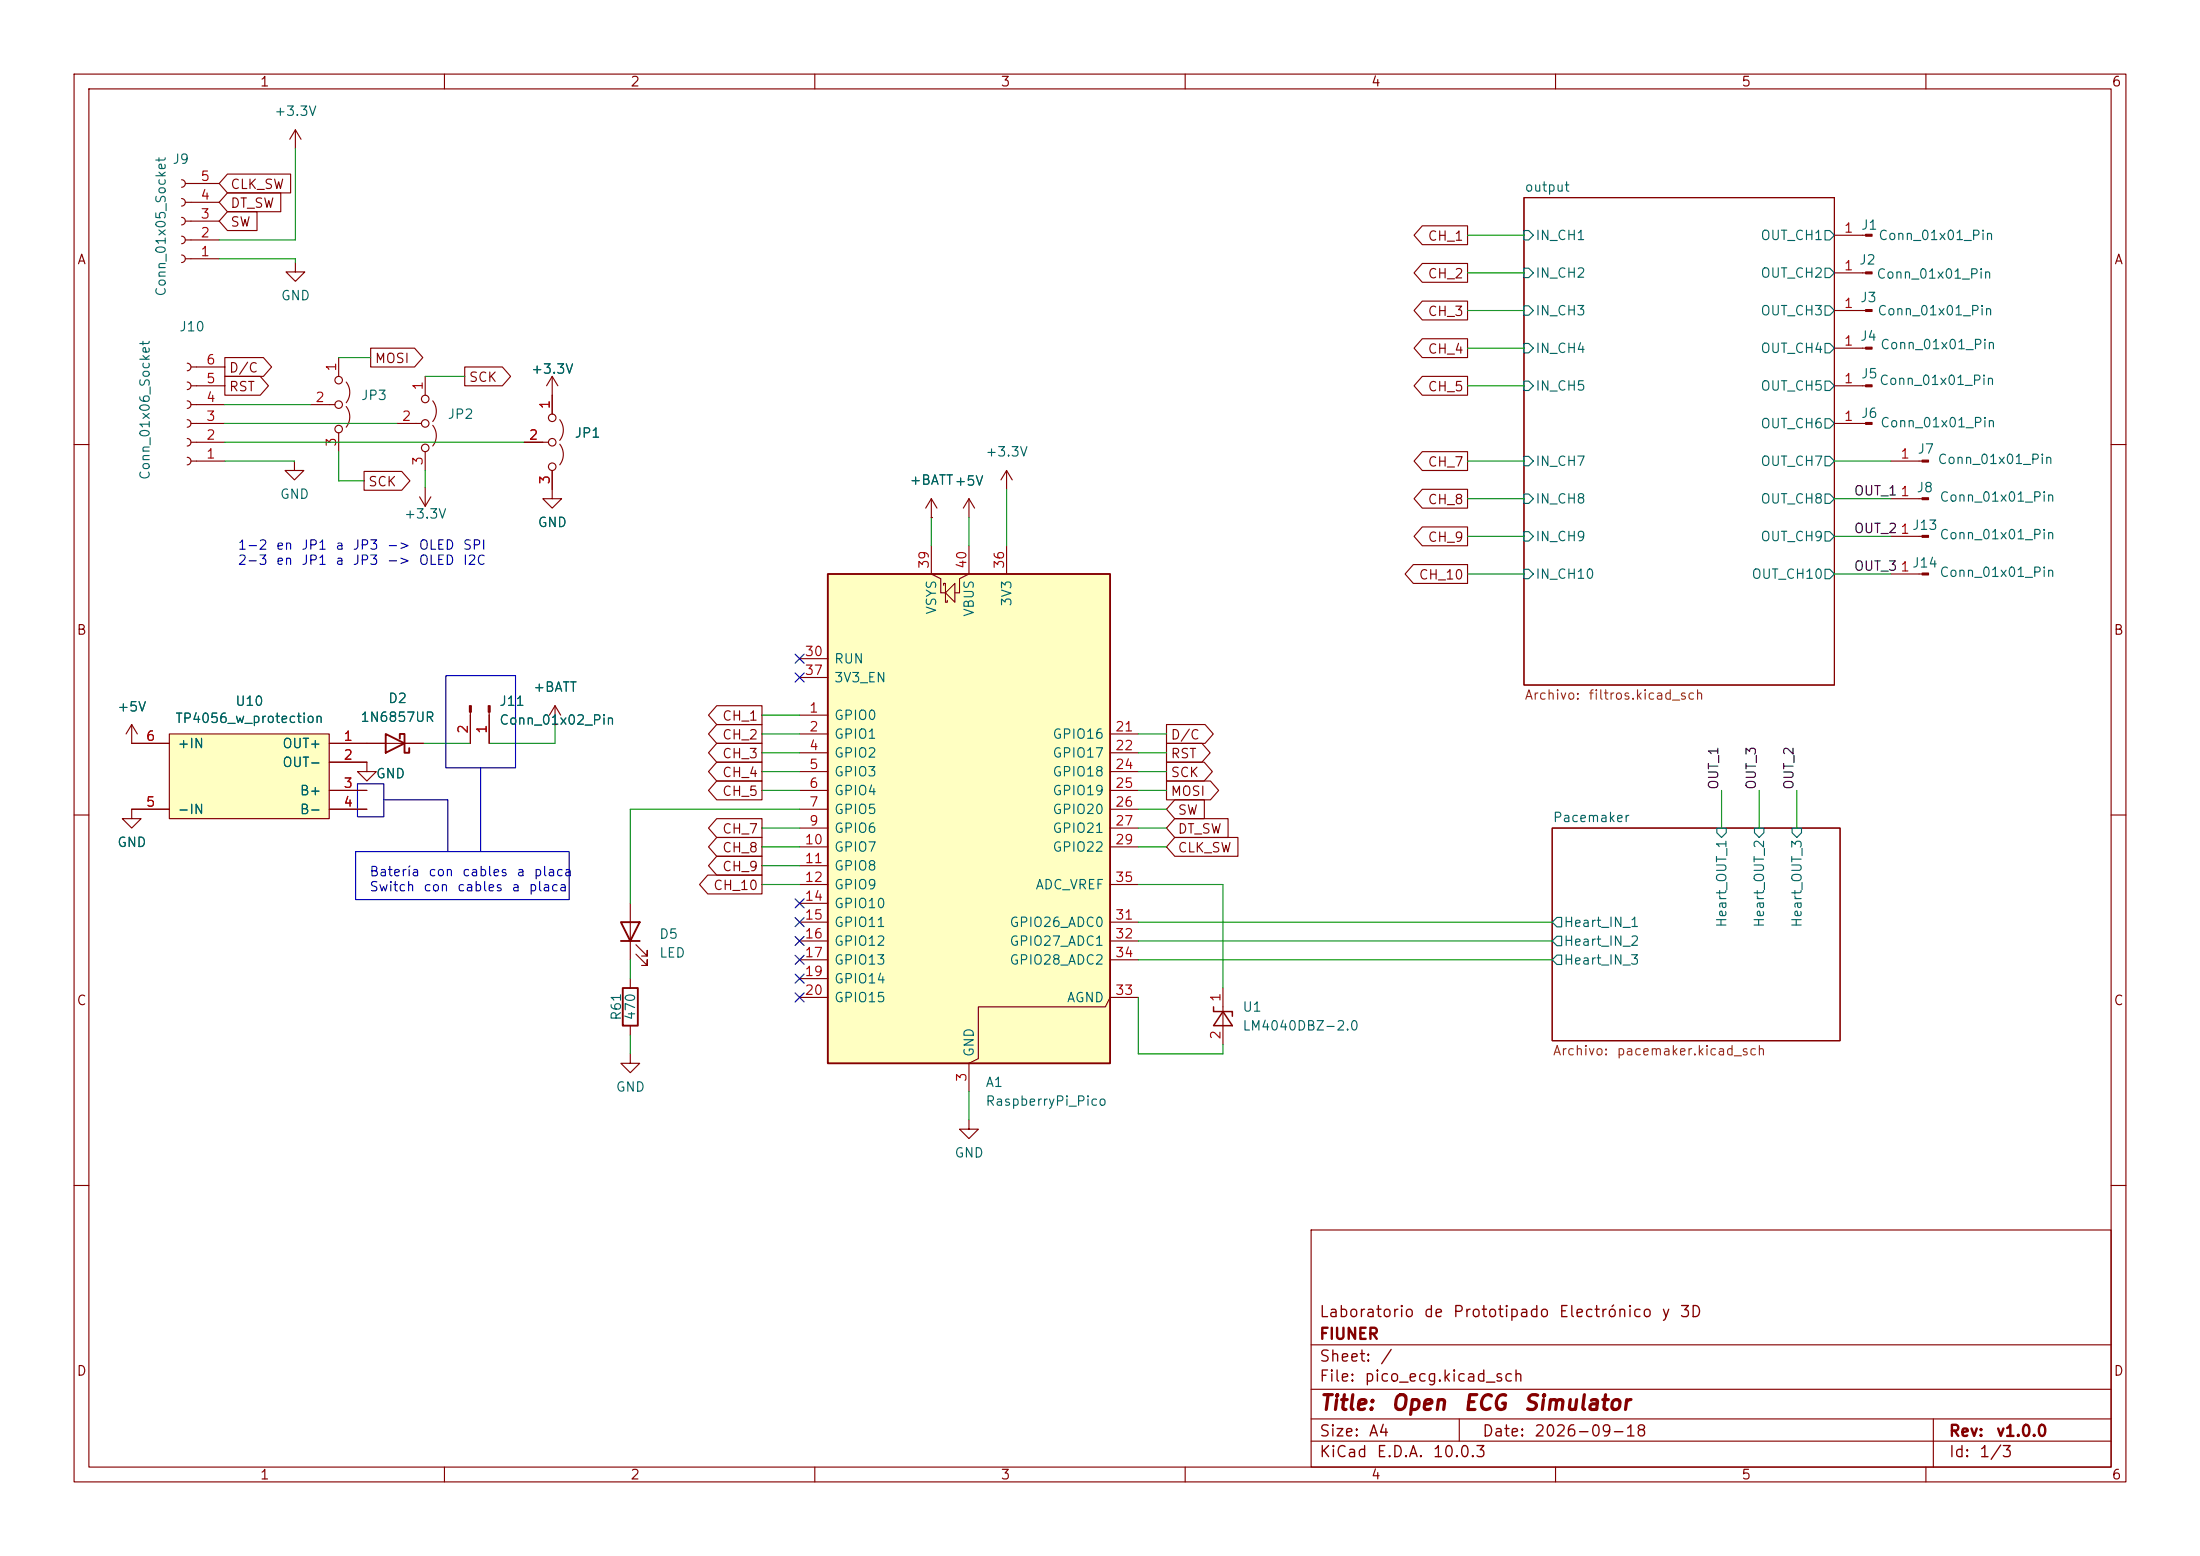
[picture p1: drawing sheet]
<svg xmlns="http://www.w3.org/2000/svg" width="297mm" height="210mm" viewBox="0 0 297 210" stroke-linecap="round" stroke-linejoin="round" font-family="sans-serif">
<g fill="none" stroke="#840000" stroke-width=".15">
<path d="M10 10h277v190h-277zM12 12h273v186h-273zM39.9 17.5l-.8 1.3M39.9 17.5l.7 1.3M39.9 17.5v2.6M60 10v2M110 10v2M160 10v2M210 10v2M260 10v2M24.5 34.4a.51 .51 0 0 1 .5 .5 .51 .51 0 0 1-.5 .5M24.5 31.9a.51 .51 0 0 1 .5 .5 .51 .51 0 0 1-.5 .5"/>
<path d="M24.5 29.3a.51 .51 0 0 1 .5 .5 .51 .51 0 0 1-.5 .6M24.5 26.8a.51 .51 0 0 1 .5 .5 .51 .51 0 0 1-.5 .5M24.5 24.3a.51 .51 0 0 1 .5 .5 .51 .51 0 0 1-.5 .5M25 34.9h4.6M25 32.4h4.6M25 29.8h4.6M25 27.3h4.6M25 24.8h4.6M205.7 26.7h41.9v65.8h-41.9zM247.6 36.8h4.3M53.6 57.2h3.3M57.4 50.8v2.5"/>
<path d="M58.4 54.1a2.26 2.26 0 0 1 0 2.8M58.4 57.4a2.26 2.26 0 0 1 0 2.8M70.7 59.7h3.3M74.5 50.8l-.7 1.3M74.5 50.8l.8 1.3M74.5 50.8v5.1M75.6 56.6a2.26 2.26 0 0 1 0 2.8M75.6 59.9a2.26 2.26 0 0 1 0 2.8M10 60h2M39.8 62.2v1.3h1.2l-1.2 1.3-1.3-1.3h1.3M56.6 67.1l.8 1.2M57.4 61v2.5"/>
<path d="M57.4 65.8v2.5M58.2 67.1l-.8 1.2M74.5 63.5v3.8h1.3l-1.3 1.3-1.2-1.3h1.2M125.7 69.9h.1M125.7 67.3l-.7 1.3M125.7 67.3l.8 1.3M125.7 67.3v2.6M285 60h2M63.5 96.1v4.2M66 96.1v4.2M74.9 97.8h.1M74.9 95.3l-.7 1.2"/>
<path d="M74.9 95.3l.8 1.2M74.9 95.3v2.5M10 110h2M209.5 111.8h38.9v28.7h-38.9zM285 110h2M85.1 121.9v7.6M85.1 132.1v1.3M85.1 138.4v1.3M85.9 128.8l1.5 1.5v-.8v.8h-.8M85.9 127.5l1.5 1.5v-.7v.7h-.8M165.1 133.4v7.6M85.1 142.2v1.3h1.3l-1.3 1.3-1.3-1.3h1.3"/>
<path d="M130.8 151.1v1.3h1.3l-1.3 1.3-1.3-1.3h1.3M10 160h2M177 166h108v32h-108zM285 160h2M60 198v2M110 198v2M160 198v2M177 194.5h108M177 191.5h108M177 187.5h108M177 181.5h108M197 191.5v3"/>
<path d="M210 198v2M260 198v2M261 191.5v6.5"/>
<circle cx="57.4" cy="53.8" r=".51"/>
<circle cx="57.4" cy="57.2" r=".51"/>
<circle cx="74.5" cy="56.4" r=".51"/>
<circle cx="74.5" cy="59.7" r=".51"/>
<circle cx="57.4" cy="60.5" r=".51"/>
<circle cx="74.5" cy="63" r=".51"/>
</g>
<g fill="none" stroke="#006464" stroke-width=".15">
<path d="M205.7 31.1h.7l.6 .7-.6 .6h-.7zM205.7 36.2h.7l.6 .6-.6 .7h-.7zM246.4 31.1h.6l.6 .7-.6 .6h-.6zM246.4 36.2h.6l.6 .6-.6 .7h-.6zM205.7 46.4h.7l.6 .6-.6 .6h-.7zM205.7 41.3h.7l.6 .6-.6 .6h-.7zM205.7 51.4h.7l.6 .7-.6 .6h-.7zM246.4 46.4h.6l.6 .6-.6 .6h-.6zM246.4 41.3h.6l.6 .6-.6 .6h-.6zM246.4 51.4h.6l.6 .7-.6 .6h-.6zM246.4 56.5h.6l.6 .7-.6 .6h-.6zM205.7 61.6h.7l.6 .6-.6 .7h-.7z"/>
<path d="M205.7 66.7h.7l.6 .6-.6 .6h-.7zM205.7 71.8h.7l.6 .6-.6 .6h-.7zM205.7 76.8h.7l.6 .7-.6 .6h-.7zM246.4 66.7h.6l.6 .6-.6 .6h-.6zM246.4 61.6h.6l.6 .6-.6 .7h-.6zM246.4 71.8h.6l.6 .6-.6 .6h-.6zM246.4 76.8h.6l.6 .7-.6 .6h-.6zM231.8 111.8h1.2v.6l-.6 .6-.6-.6zM236.9 111.8h1.2v.6l-.6 .6-.6-.6zM241.9 111.8h1.3v.6l-.6 .6-.7-.6zM209.5 129.5l.7-.6h.6v1.3h-.6zM209.5 124.5l.7-.7h.6v1.3h-.6z"/>
<path d="M210.2 126.4h.6v1.2h-.6l-.7-.6z"/>
</g>
<g fill="#840000" stroke="#840000" stroke-width=".15">
<path d="M65.9 95.3h.3v.8h-.3z"/>
<path d="M63.4 95.3h.2v.8h-.2z"/>
<path d="M251.9 36.7h.8v.3h-.8z"/>
</g>
<path d="M163.8 135.9v.6h2.6v.7M165.1 136.5l1.3 1.9h-2.6z" fill="none" stroke="#840000" stroke-width=".2"/>
<path d="M83.8 124.5h2.6l-1.3 2.5zM83.8 127h2.6M84.1 133.4h2v5h-2z" fill="none" stroke="#840000" stroke-width=".25"/>
<path d="M111.8 77.5h38.1v66h-38.1z" fill="#ffffc2"/>
<path d="M111.8 77.5h38.1v66h-38.1zM52.1 99.1l2.5 1.2-2.5 1.3zM54 99.7v-.6h.6v2.5h.6v-.6" fill="none" stroke="#840000" stroke-width=".25"/>
<g fill="none" stroke="#840000" stroke-width=".15">
<path d="M39.9 35.4v1.3h1.2l-1.2 1.3-1.3-1.3h1.3M25.3 59.2a.51 .51 0 0 1 .5 .5 .51 .51 0 0 1-.5 .5M25.3 56.6a.51 .51 0 0 1 .5 .6 .51 .51 0 0 1-.5 .5M25.3 54.1a.51 .51 0 0 1 .5 .5 .51 .51 0 0 1-.5 .5M25.3 51.6a.51 .51 0 0 1 .5 .5 .51 .51 0 0 1-.5 .5M25.3 49a.51 .51 0 0 1 .5 .5 .51 .51 0 0 1-.5 .5M25.8 54.6h4.6M25.8 59.7h4.6M25.8 57.2h4.6M25.8 52.1h4.6M25.8 49.5h4.6M41.9 54.6h3.3"/>
<path d="M45.7 48.3v2.5M45.7 58.4v2.6M46.7 51.6a2.26 2.26 0 0 1 0 2.8M46.7 54.9a2.26 2.26 0 0 1 0 2.8M25.3 61.7a.51 .51 0 0 1 .5 .5 .51 .51 0 0 1-.5 .5M25.8 62.2h4.6M125.7 73.7v3.8l1.3 .6v1.9h.6M127.4 79v-.3h.2v2.6h.3v-.3M130.8 73.7v3.8l-1.3 .6v1.9h-.6M130.8 67.3v2.6M130.8 67.3l-.8 1.3M130.8 67.3l.8 1.3"/>
<path d="M135.9 73.7v3.8M17.8 97.8l-.8 1.3M17.8 97.8l.7 1.3M17.8 97.8v2.5M107.9 96.5h3.9M107.9 99.1h3.9M107.9 88.9h3.9M107.9 91.4h3.9M127.6 80l1.3-1.3v2.6zM149.9 99.1h3.8M49.5 100.3h7.6M107.9 101.6h3.9"/>
<path d="M107.9 104.1h3.9M107.9 106.7h3.9M107.9 109.2h3.9M107.9 111.8h3.9M107.9 114.3h3.9M107.9 116.8h3.9M107.9 119.4h3.9M149.9 101.6h3.8M149.9 104.1h3.8M149.9 106.7h3.8M149.9 109.2h3.8M149.9 111.8h3.8"/>
<path d="M149.9 114.3h3.8M149.9 119.4h3.8M107.9 121.9h3.9M107.9 124.5h3.9M107.9 127h3.9M107.9 129.5h3.9M107.9 132.1h3.9M107.9 134.6h3.9M149.9 124.5h3.8M149.9 127h3.8M149.9 129.5h3.8M153.7 134.6h-3.8l-.7 1.3h-17.1v7l-1.3 .6v3.8"/>
<circle cx="45.7" cy="51.3" r=".51"/>
<circle cx="45.7" cy="54.6" r=".51"/>
<circle cx="45.7" cy="57.9" r=".51"/>
</g>
<path d="M22.9 99.1h21.5v11.4h-21.5z" fill="#ffffc2"/>
<g fill="none" stroke="#840000" stroke-width=".15">
<path d="M30.7 23.5h8.5v2.5h-8.5l-1.1-1.2zM30.7 26h7.2v2.6h-7.2l-1.1-1.3zM30.7 28.6h4v2.5h-4l-1.1-1.3zM192 35.6h6.1v2.5h-6.1l-1.1-1.3zM192 30.5h6.1v2.5h-6.1l-1.1-1.2zM247.6 31.8h4.3M30.4 50.8h4.7l1.1 1.3-1.1 1.2h-4.7zM30.4 48.3h5.2l1.1 1.2-1.1 1.3h-5.2zM50 47h6l1.1 1.3-1.1 1.2h-6zM62.7 49.5h5.1l1.1 1.3-1.1 1.3h-5.1zM70.7 59.7h2.6M74.5 53.3v2.6"/>
<path d="M192 45.7h6.1v2.6h-6.1l-1.1-1.3zM192 50.8h6.1v2.5h-6.1l-1.1-1.2zM192 40.6h6.1v2.6h-6.1l-1.1-1.3zM247.6 47h4.3M247.6 41.9h4.3M247.6 57.2h4.3M247.6 52.1h4.3M49.1 63.6h5.1l1.1 1.3-1.1 1.3h-5.1zM74.5 63.5v2.5M125.7 69.9h.1M135.9 63.5l-.8 1.3M135.9 63.5l.8 1.3"/>
<path d="M135.9 63.5v2.5M190.8 76.2h7.3v2.5h-7.3l-1.1-1.2zM192 66h6.1v2.6h-6.1l-1.1-1.3zM192 61h6.1v2.5h-6.1l-1.1-1.3zM192 71.1h6.1v2.6h-6.1l-1.1-1.3zM255.3 67.3h4.2M255.3 77.5h4.2M255.3 72.4h4.2M255.3 62.2h4.2M22.9 99.1h21.5v11.4h-21.5zM63.5 96.5v3.8M66 96.5v3.8"/>
<path d="M74.9 97.8h.1M96.8 97.8h6.1v2.5h-6.1l-1.2-1.2zM96.8 95.2h6.1v2.6h-6.1l-1.2-1.3zM157.5 97.8h5.2l1.1 1.3-1.1 1.2h-5.2zM17.8 100.3h5.1M22.9 109.2h-5.1v1.3h1.2l-1.2 1.3-1.3-1.3h1.3M44.4 102.9h5.1v1.2h1.3l-1.3 1.3-1.2-1.3h1.2M44.4 100.3h7.7M44.4 106.7h5.1M44.4 109.2h5.1M54.6 100.3h2.5M95.5 118.1h7.4v2.6h-7.4l-1.1-1.3z"/>
<path d="M96.8 100.3h6.1v2.6h-6.1l-1.2-1.3zM96.8 105.4h6.1v2.6h-6.1l-1.2-1.3zM96.8 110.5h6.1v2.5h-6.1l-1.2-1.2zM96.8 115.6h6.1v2.5h-6.1l-1.2-1.3zM96.8 113h6.1v2.6h-6.1l-1.2-1.3zM96.8 102.9h6.1v2.5h-6.1l-1.2-1.3zM157.5 105.4h5.9l1.1 1.3-1.1 1.3h-5.9zM157.5 102.9h5.1l1.1 1.2-1.1 1.3h-5.1zM157.5 100.3h4.8l1.1 1.3-1.1 1.3h-4.8zM158.6 107.9h4v2.6h-4l-1.1-1.3zM158.6 110.5h7.2v2.5h-7.2l-1.1-1.2zM158.6 113h8.5v2.6h-8.5l-1.1-1.3z"/>
</g>
<g fill="#840000" stroke="#840000" stroke-width=".15">
<path d="M251.9 46.9h.8v.2h-.8z"/>
<path d="M251.9 41.8h.8v.2h-.8z"/>
<path d="M251.9 57h.8v.3h-.8z"/>
<path d="M251.9 31.6h.8v.3h-.8z"/>
<path d="M251.9 51.9h.8v.3h-.8z"/>
<path d="M259.5 67.2h.8v.2h-.8z"/>
<path d="M259.5 77.3h.8v.3h-.8z"/>
<path d="M259.5 72.3h.8v.2h-.8z"/>
<path d="M259.5 62.1h.8v.3h-.8z"/>
</g>
<path d="M60.2 91.2h9.4v12.4h-9.4zM48 114.9h28.8v6.5h-28.8zM48.3 105.8h3.5v4.4h-3.5zM51.8 108h8.7v6.9M64.9 103.6v11.3" fill="none" stroke="#0000c2" stroke-width=".15"/>
<g fill="none" stroke="#009600" stroke-width=".15">
<path d="M29.6 34.9h10.3v.5M39.9 20.1v12.3h-10.3M198.1 31.8h7.6M198.1 36.8h7.6M30.4 59.7h40.3M30.4 57.2h23.2M30.4 54.6h11.5M45.7 48.3h4.3M57.4 50.8h5.3M198.1 52.1h7.6M198.1 47h7.6M198.1 41.9h7.6"/>
<path d="M30.4 62.2h9.4M45.7 61v3.9h3.4M57.4 63.5v2.3M125.7 69.9v3.8M130.8 69.9v3.8M135.9 66v7.7M198.1 62.2h7.6M198.1 72.4h7.6M198.1 67.3h7.6M198.1 77.5h7.6M247.6 62.2h7.7M247.6 72.4h7.7"/>
<path d="M247.6 67.3h7.7M247.6 77.5h7.7M74.9 97.8v2.5h-8.9M102.9 96.5h5M102.9 99.1h5M153.7 99.1h3.8M57.1 100.3h6.4M102.9 114.3h5M102.9 106.7h5M102.9 119.4h5M102.9 116.8h5M102.9 111.8h5"/>
<path d="M102.9 104.1h5M102.9 101.6h5M107.9 109.2h-22.8v12.7M153.7 109.2h3.8M153.7 114.3h3.8M153.7 106.7h3.8M153.7 119.4h11.4v14M153.7 111.8h3.8M153.7 104.1h3.8M153.7 101.6h3.8M232.4 106.7v5.1M237.5 106.7v5.1"/>
<path d="M242.6 106.7v5.1M85.1 129.5v2.6M85.1 139.7v2.5M153.7 129.5h55.8M153.7 134.6v7.6h11.4v-1.2M153.7 127h55.8M153.7 124.5h55.8M130.8 147.3v3.8"/>
</g>
<g fill="none" stroke="#000084" stroke-width=".15">
<path d="M107.3 88.3l1.3 1.2M107.3 90.8l1.3 1.2M108.6 88.3l-1.3 1.2M108.6 90.8l-1.3 1.2M107.3 123.9l1.3 1.2M107.3 121.3l1.3 1.2M107.3 128.9l1.3 1.2M107.3 134l1.3 1.2M107.3 126.4l1.3 1.2M107.3 131.5l1.3 1.2M108.6 123.9l-1.3 1.2M108.6 121.3l-1.3 1.2"/>
<path d="M108.6 128.9l-1.3 1.2M108.6 134l-1.3 1.2M108.6 126.4l-1.3 1.2M108.6 131.5l-1.3 1.2"/>
</g>
<g font-size="2" fill="#840000">
<text x="178" y="190.8">Title:</text>
<text x="187.7" y="190.8">Open</text>
<text x="197.4" y="190.8">ECG</text>
<text x="205.6" y="190.8">Simulator</text>
</g>
<g font-size="1.5" fill="#840000">
<text x="178" y="178.2">Laboratorio</text>
<text x="192.1" y="178.2">de</text>
<text x="196" y="178.2">Prototipado</text>
<text x="210.3" y="178.2">Electrónico</text>
<text x="224.2" y="178.2">y</text>
<text x="226.6" y="178.2">3D</text>
<text x="178" y="184.2">Sheet:</text>
<text x="178" y="181.2">FIUNER</text>
<text x="186.2" y="184.2">/</text>
<text x="178" y="186.9">File:</text>
<text x="184.1" y="186.9">pico_ecg.kicad_sch</text>
<text x="178" y="197.1">KiCad</text>
<text x="178" y="194.3">Size:</text>
<text x="184.7" y="194.3">A4</text>
<text x="185.7" y="197.1">E.D.A.</text>
<text x="193.3" y="197.1">10.0.3</text>
<text x="200" y="194.3">Date:</text>
<text x="207" y="194.3">2026-09-18</text>
<text x="263" y="194.3">Rev:</text>
<text x="263" y="197.1">Id:</text>
<text x="267.1" y="197.1">1/3</text>
<text x="269.4" y="194.3">v1.0.0</text>
</g>
<g font-size="1.3" fill="#840000">
<text x="35" y="12">1</text>
<text x="85" y="12">2</text>
<text x="135" y="12">3</text>
<text x="185" y="12">4</text>
<text x="235" y="12">5</text>
<text x="285" y="12">6</text>
<text x="31" y="25.8">CLK_SW</text>
<text x="31" y="28.4">DT_SW</text>
<text x="10.3" y="36">A</text>
<text x="31" y="30.9">SW</text>
<text x="192.7" y="32.8">CH_1</text>
<text x="285.3" y="36">A</text>
<text x="192.7" y="37.9">CH_2</text>
<text x="192.7" y="43">CH_3</text>
<text x="30.8" y="53.1">RST</text>
<text x="30.8" y="50.6">D/C</text>
<text x="50.5" y="49.3">MOSI</text>
<text x="63.2" y="51.9">SCK</text>
<text x="192.7" y="48.1">CH_4</text>
<text x="192.7" y="53.1">CH_5</text>
<text x="49.6" y="66">SCK</text>
<text x="192.7" y="63.3">CH_7</text>
<text x="192.7" y="68.4">CH_8</text>
<text x="192.7" y="73.5">CH_9</text>
<text x="191.5" y="78.5">CH_10</text>
<text x="10.3" y="86">B</text>
<text x="285.3" y="86">B</text>
<text x="97.4" y="100.1">CH_2</text>
<text x="97.4" y="97.6">CH_1</text>
<text x="158" y="100.1">D/C</text>
<text x="97.4" y="102.7">CH_3</text>
<text x="97.4" y="107.7">CH_5</text>
<text x="97.4" y="105.2">CH_4</text>
<text x="158" y="107.7">MOSI</text>
<text x="158" y="105.2">SCK</text>
<text x="158" y="102.7">RST</text>
<text x="97.4" y="112.8">CH_7</text>
<text x="158.9" y="110.3">SW</text>
<text x="158.9" y="112.8">DT_SW</text>
<text x="97.4" y="117.9">CH_9</text>
<text x="97.4" y="115.4">CH_8</text>
<text x="158.9" y="115.4">CLK_SW</text>
<text x="96.2" y="120.4">CH_10</text>
<text x="10.3" y="136">C</text>
<text x="285.3" y="136">C</text>
<text x="10.3" y="186">D</text>
<text x="285.3" y="186">D</text>
<text x="35" y="200">1</text>
<text x="85" y="200">2</text>
<text x="135" y="200">3</text>
<text x="185" y="200">4</text>
<text x="235" y="200">5</text>
<text x="285" y="200">6</text>
</g>
<g font-size="1.3" fill="#006464">
<text x="36.9" y="16">+3.3V</text>
<text x="23.2" y="22.4">J9</text>
<text x="205.7" y="26.2">output</text>
<text x="207.2" y="32.7">IN_CH1</text>
<text x="237.6" y="32.7">OUT_CH1</text>
<text x="251.2" y="31.3">J1</text>
<text x="253.5" y="32.7">Conn_01x01_Pin</text>
<text x="22.7" y="40.1" transform="rotate(-90 22.7 40.1)">Conn_01x05_Socket</text>
<text x="37.8" y="40.8">GND</text>
<text x="207.2" y="37.8">IN_CH2</text>
<text x="237.6" y="37.8">OUT_CH2</text>
<text x="250.9" y="36">J2</text>
<text x="251" y="41.1">J3</text>
<text x="253.2" y="37.9">Conn_01x01_Pin</text>
<text x="24.1" y="45">J10</text>
<text x="207.2" y="48">IN_CH4</text>
<text x="207.2" y="42.9">IN_CH3</text>
<text x="237.6" y="48">OUT_CH4</text>
<text x="237.6" y="42.9">OUT_CH3</text>
<text x="251" y="46.3">J4</text>
<text x="253.4" y="42.9">Conn_01x01_Pin</text>
<text x="253.7" y="47.5">Conn_01x01_Pin</text>
<text x="71.6" y="50.8">+3.3V</text>
<text x="207.2" y="53">IN_CH5</text>
<text x="237.6" y="53">OUT_CH5</text>
<text x="251.2" y="51.4">J5</text>
<text x="253.6" y="52.3">Conn_01x01_Pin</text>
<text x="48.7" y="54.3">JP3</text>
<text x="60.3" y="56.9">JP2</text>
<text x="77.5" y="59.4">JP1</text>
<text x="237.6" y="58.1">OUT_CH6</text>
<text x="251.2" y="56.7">J6</text>
<text x="253.7" y="58">Conn_01x01_Pin</text>
<text x="20.5" y="64.9" transform="rotate(-90 20.5 64.9)">Conn_01x06_Socket</text>
<text x="122.7" y="65.7">+BATT+5V</text>
<text x="132.9" y="61.9">+3.3V</text>
<text x="207.2" y="63.2">IN_CH7</text>
<text x="237.6" y="63.2">OUT_CH7</text>
<text x="258.8" y="61.6">J7</text>
<text x="261.5" y="62.9">Conn_01x01_Pin</text>
<text x="37.7" y="67.6">GND</text>
<text x="54.5" y="70.3">+3.3V</text>
<text x="72.5" y="71.5">GND</text>
<text x="207.2" y="68.3">IN_CH8</text>
<text x="237.6" y="68.3">OUT_CH8</text>
<text x="258" y="71.8">J13</text>
<text x="258.7" y="66.8">J8</text>
<text x="261.7" y="68">Conn_01x01_Pin</text>
<text x="207.2" y="73.4">IN_CH9</text>
<text x="237.6" y="73.4">OUT_CH9</text>
<text x="258" y="76.9">J14</text>
<text x="261.7" y="73.1">Conn_01x01_Pin</text>
<text x="126.7" y="83" transform="rotate(-90 126.7 83)">VSYS</text>
<text x="131.8" y="83.3" transform="rotate(-90 131.8 83.3)">VBUS</text>
<text x="136.9" y="81.9" transform="rotate(-90 136.9 81.9)">3V3</text>
<text x="207.2" y="78.4">IN_CH10</text>
<text x="236.4" y="78.4">OUT_CH10</text>
<text x="261.7" y="78.2">Conn_01x01_Pin</text>
<text x="112.5" y="89.9">RUN</text>
<text x="31.7" y="95.6">U10</text>
<text x="52.3" y="95.2">D2</text>
<text x="67.3" y="95.6">J11</text>
<text x="71.9" y="93.7">+BATT</text>
<text x="112.5" y="92.4">3V3_EN</text>
<text x="15.7" y="96.3">+5V</text>
<text x="23.6" y="97.9">TP4056_w_protection</text>
<text x="23.9" y="101.3">+IN</text>
<text x="38" y="101.3">OUT+</text>
<text x="48.6" y="97.7">1N6857UR</text>
<text x="67.3" y="98.1">Conn_01x02_Pin</text>
<text x="112.5" y="97.5">GPIO0</text>
<text x="112.5" y="100">GPIO1</text>
<text x="142" y="100">GPIO16</text>
<text x="38" y="103.8">OUT-</text>
<text x="40.4" y="107.7">B+</text>
<text x="50.7" y="105.4">GND</text>
<text x="112.5" y="102.6">GPIO2</text>
<text x="112.5" y="105.1">GPIO3</text>
<text x="112.5" y="107.7">GPIO4</text>
<text x="142" y="102.6">GPIO17</text>
<text x="142" y="105.1">GPIO18</text>
<text x="142" y="107.7">GPIO19</text>
<text x="23.9" y="110.2">-IN</text>
<text x="40.4" y="110.2">B-</text>
<text x="112.5" y="110.2">GPIO5</text>
<text x="112.5" y="112.7">GPIO6</text>
<text x="142" y="110.2">GPIO20</text>
<text x="142" y="112.7">GPIO21</text>
<text x="209.5" y="111.3">Pacemaker</text>
<text x="15.7" y="114.6">GND</text>
<text x="112.5" y="115.3">GPIO7</text>
<text x="112.5" y="117.8">GPIO8</text>
<text x="142" y="115.3">GPIO22</text>
<text x="112.5" y="120.4">GPIO9</text>
<text x="112.5" y="122.9">GPIO10</text>
<text x="112.5" y="125.4">GPIO11</text>
<text x="136.2" y="125.4">GPIO26_ADC0</text>
<text x="139.7" y="120.4">ADC_VREF</text>
<text x="211" y="125.4">Heart_IN_1</text>
<text x="233.4" y="125.3" transform="rotate(-90 233.4 125.3)">Heart_OUT_1</text>
<text x="238.5" y="125.3" transform="rotate(-90 238.5 125.3)">Heart_OUT_2</text>
<text x="243.5" y="125.3" transform="rotate(-90 243.5 125.3)">Heart_OUT_3</text>
<text x="88.9" y="127">D5</text>
<text x="88.9" y="129.6">LED</text>
<text x="112.5" y="128">GPIO12</text>
<text x="112.5" y="130.5">GPIO13</text>
<text x="136.2" y="128">GPIO27_ADC1</text>
<text x="136.2" y="130.5">GPIO28_ADC2</text>
<text x="211" y="128">Heart_IN_2</text>
<text x="211" y="130.5">Heart_IN_3</text>
<text x="84.2" y="137.8" transform="rotate(-90 84.2 137.8)">R61</text>
<text x="86.1" y="137.8" transform="rotate(-90 86.1 137.8)">470</text>
<text x="112.5" y="133.1">GPIO14</text>
<text x="112.5" y="135.6">GPIO15</text>
<text x="143.9" y="135.6">AGND</text>
<text x="167.6" y="136.9">U1</text>
<text x="131.8" y="142.7" transform="rotate(-90 131.8 142.7)">GND</text>
<text x="167.6" y="139.4">LM4040DBZ-2.0</text>
<text x="83.1" y="147.7">GND</text>
<text x="133" y="147">A1</text>
<text x="133" y="149.6">RaspberryPi_Pico</text>
<text x="128.8" y="156.5">GND</text>
</g>
<g font-size="1.3" fill="#a90000">
<text x="27" y="29.8">3</text>
<text x="27" y="27.3">4</text>
<text x="27" y="24.7">5</text>
<text x="27" y="34.9">1</text>
<text x="27" y="32.4">2</text>
<text x="248.8" y="31.7">1</text>
<text x="248.8" y="36.8">1</text>
<text x="248.8" y="41.9">1</text>
<text x="248.8" y="47">1</text>
<text x="27.7" y="52">5</text>
<text x="27.7" y="49.5">6</text>
<text x="45.7" y="50.2" transform="rotate(-90 45.7 50.2)">1</text>
<text x="57.4" y="52.8" transform="rotate(-90 57.4 52.8)">1</text>
<text x="248.8" y="52">1</text>
<text x="27.7" y="59.7">2</text>
<text x="27.7" y="57.1">3</text>
<text x="27.7" y="54.6">4</text>
<text x="42.5" y="54.6">2</text>
<text x="54.2" y="57.1">2</text>
<text x="71.3" y="59.7">2</text>
<text x="74.5" y="55.3" transform="rotate(-90 74.5 55.3)">1</text>
<text x="248.8" y="57.1">1</text>
<text x="27.7" y="62.2">1</text>
<text x="45.7" y="60.4" transform="rotate(-90 45.7 60.4)">3</text>
<text x="57.4" y="62.9" transform="rotate(-90 57.4 62.9)">3</text>
<text x="74.5" y="65.5" transform="rotate(-90 74.5 65.5)">3</text>
<text x="256.5" y="62.2">1</text>
<text x="256.5" y="67.3">1</text>
<text x="125.7" y="76.9" transform="rotate(-90 125.7 76.9)">39</text>
<text x="130.8" y="76.9" transform="rotate(-90 130.8 76.9)">40</text>
<text x="135.9" y="76.9" transform="rotate(-90 135.9 76.9)">36</text>
<text x="256.5" y="77.4">1</text>
<text x="256.5" y="72.4">1</text>
<text x="108.5" y="88.9">30</text>
<text x="108.5" y="91.4">37</text>
<text x="19.6" y="100.3">6</text>
<text x="46.3" y="100.3">1</text>
<text x="63.5" y="99.1" transform="rotate(-90 63.5 99.1)">2</text>
<text x="66" y="99.1" transform="rotate(-90 66 99.1)">1</text>
<text x="109.1" y="96.5">1</text>
<text x="109.1" y="99">2</text>
<text x="109.1" y="101.6">4</text>
<text x="150.5" y="99">21</text>
<text x="150.5" y="101.6">22</text>
<text x="46.3" y="102.8">2</text>
<text x="46.3" y="106.7">3</text>
<text x="109.1" y="104.1">5</text>
<text x="109.1" y="106.7">6</text>
<text x="150.5" y="104.1">24</text>
<text x="150.5" y="106.7">25</text>
<text x="19.6" y="109.2">5</text>
<text x="46.3" y="109.2">4</text>
<text x="109.1" y="109.2">7</text>
<text x="109.1" y="111.7">9</text>
<text x="150.5" y="109.2">26</text>
<text x="150.5" y="111.7">27</text>
<text x="108.5" y="114.3">10</text>
<text x="108.5" y="116.8">11</text>
<text x="108.5" y="119.4">12</text>
<text x="150.5" y="114.3">29</text>
<text x="150.5" y="119.4">35</text>
<text x="108.5" y="121.9">14</text>
<text x="108.5" y="124.4">15</text>
<text x="150.5" y="124.4">31</text>
<text x="108.5" y="127">16</text>
<text x="108.5" y="129.5">17</text>
<text x="150.5" y="127">32</text>
<text x="150.5" y="129.5">34</text>
<text x="108.5" y="132.1">19</text>
<text x="108.5" y="134.6">20</text>
<text x="150.5" y="134.6">33</text>
<text x="165.1" y="135.3" transform="rotate(-90 165.1 135.3)">1</text>
<text x="165.1" y="140.4" transform="rotate(-90 165.1 140.4)">2</text>
<text x="130.8" y="146.1" transform="rotate(-90 130.8 146.1)">3</text>
</g>
<g font-size="1.3" fill="#0f0f0f">
<text x="250.2" y="67.2">OUT_1</text>
<text x="250.2" y="77.3">OUT_3</text>
<text x="250.2" y="72.3">OUT_2</text>
<text x="232.3" y="106.7" transform="rotate(-90 232.3 106.7)">OUT_1</text>
<text x="237.4" y="106.7" transform="rotate(-90 237.4 106.7)">OUT_3</text>
<text x="242.4" y="106.7" transform="rotate(-90 242.4 106.7)">OUT_2</text>
</g>
<g font-size="1.3" fill="#0000c2">
<text x="32" y="74.5">1-2</text>
<text x="32" y="76.6">2-3</text>
<text x="37.2" y="74.5">en</text>
<text x="37.2" y="76.6">en</text>
<text x="40.6" y="74.5">JP1</text>
<text x="40.6" y="76.6">JP1</text>
<text x="45.2" y="74.5">a</text>
<text x="45.2" y="76.6">a</text>
<text x="47.5" y="74.5">JP3</text>
<text x="47.5" y="76.6">JP3</text>
<text x="52.1" y="74.5">-&gt;</text>
<text x="52.1" y="76.6">-&gt;</text>
<text x="56.4" y="74.5">OLED</text>
<text x="56.4" y="76.6">OLED</text>
<text x="62.4" y="74.5">SPI</text>
<text x="62.4" y="76.6">I2C</text>
<text x="49.8" y="118.6">Batería</text>
<text x="57.7" y="118.6">con</text>
<text x="62.3" y="118.6">cables</text>
<text x="69.6" y="118.6">a</text>
<text x="71.9" y="118.6">placa</text>
<text x="49.8" y="120.6">Switch</text>
<text x="57.1" y="120.6">con</text>
<text x="61.6" y="120.6">cables</text>
<text x="69" y="120.6">a</text>
<text x="71.3" y="120.6">placa</text>
</g>
<g font-size="1.3" fill="#725600">
<text x="205.7" y="94.8">Archivo:</text>
<text x="214.3" y="94.8">filtros.kicad_sch</text>
<text x="209.5" y="142.8">Archivo:</text>
<text x="218.2" y="142.8">pacemaker.kicad_sch</text>
</g>
</svg>
